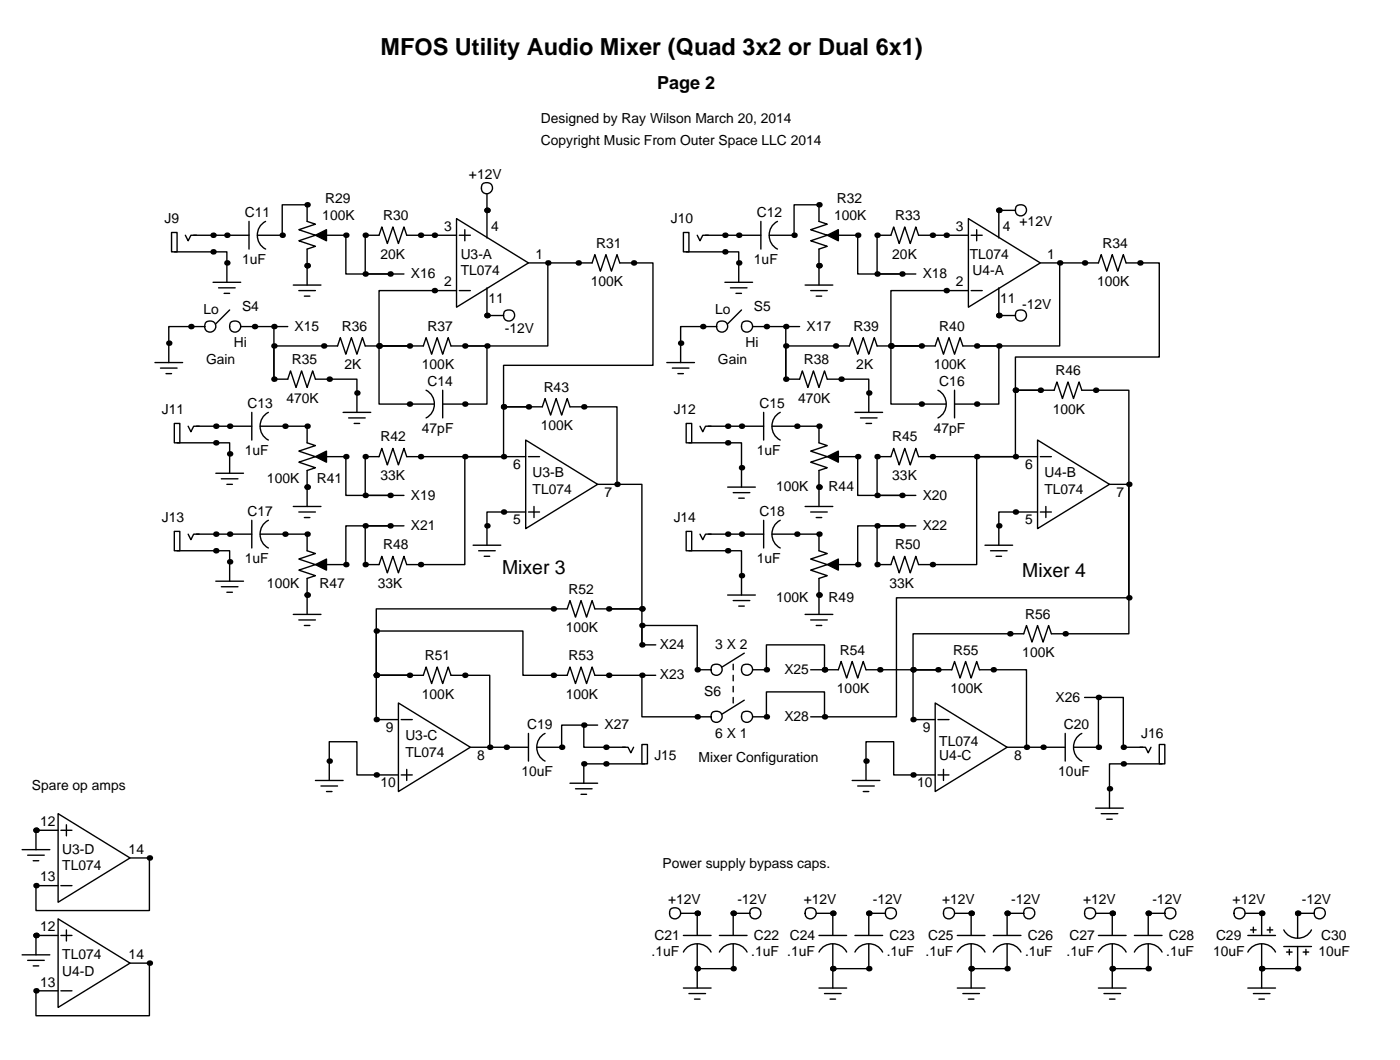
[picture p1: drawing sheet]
<svg xmlns="http://www.w3.org/2000/svg" width="257mm" height="195mm" viewBox="0 0 257 195" stroke-linecap="round" stroke-linejoin="round" font-family="sans-serif">
<g fill="none" stroke="#000" stroke-width=".25">
<path d="M89.4 35.6v8.1M186.4 38.6h-3v5.1M31.5 42.7h1v3.5h-1zM32 46.2h9.7v5.6M34 43.2l.5 1 .6-1h1M35.6 43.2h10.1M37.6 59.9h-6.6v6.6M39.1 51.8h5.1M40.1 52.8h3.1M41.1 53.8h1.1M42.2 56.9l-2.6 2.5M44.2 59.9h8.6"/>
<path d="M45.7 40.6v5.1M47.2 43.2h4.6v-5.6h4.6v3l1.5 .5-3 1.1 3 1-3 1 3 1-1.5 .5v6.6M48.8 40.6a2.88 2.88 0 0 0 0 5.1M50.3 59.9v9.7M53.8 52.3h5.1M54.9 53.3h3M55.9 54.4h1M59.9 43.2h3.6v7.1h8.1M71.6 50.3h2.6M83.8 40.1l13.2 8.2-13.2 8.1zM83.8 43.2h-9.1l-.5-1.5-1 3-1.1-3-1 3-1-3-.5 1.5h-2.5v7.1h4.5M83.8 53.3h-14.2v10.2h5.6h-5.6v10.7h10.2"/>
<path d="M84.3 43.2h2.1M84.3 53.3h2.1M85.3 42.2v2M89.4 52.8v5.1h3.1M97 48.3h11.7l.5-1.6 1 3.1 1.1-3.1 1 3.1 1-3.1 .5 1.6h6.1v18.8h-27.4v7.6h4.5M100.6 48.3v15.2h-15.3M125.5 42.7h1v3.5h-1zM126 46.2h9.6v5.6M128 43.2l.5 1 .5-1h1M129.5 43.2h10.2M131.6 59.9h-6.6v6.6M133.1 51.8h5.1"/>
<path d="M134.1 52.8h3.1M135.1 53.8h1M136.1 56.9l-2.5 2.5M138.2 59.9h8.6M139.7 40.6v5.1M141.2 43.2h4.6v-5.6h4.6v3l1.5 .5-3.1 1.1 3.1 1-3.1 1 3.1 1-1.5 .5v6.6M142.7 40.6a2.88 2.88 0 0 0 0 5.1M144.3 59.9v9.7M147.8 52.3h5.1M148.8 53.3h3.1M149.9 54.4h1M153.9 43.2h3.6v7.1h8.1"/>
<path d="M165.6 50.3h2.5M177.8 40.1l13.2 8.2-13.2 8.1zM177.8 43.2h-9.1l-.6-1.5-1 3-1-3-1 3-1-3-.5 1.5h-2.6v7.1h4.6M177.8 53.3h-14.2v10.2h5.6h-5.6v10.7h10.1M178.3 43.2h2M178.3 53.3h2M179.3 42.2v2M183.4 52.8v5.1h3M191 48.3h10.7l.5-1.6 1 3.1 1-3.1 1 3.1 1-3.1 .6 1.6h6.1v17.2h-26.5v6.1h4.6M194.6 48.3v15.2h-15.3M28.4 66.5h5.1M29.5 67.6h3"/>
<path d="M30.5 68.6h1M32 77.7h1v3.6h-1zM34.5 78.2l.6 1 .5-1h1M36.1 78.2h10.1M46.2 75.7v5.1M47.8 78.2h8.6v3.1l1.5 .5-3 1 3 1-3 1 3 1.1-1.5 .5v6.6M49.3 75.7a2.88 2.88 0 0 0 0 5.1M50.3 69.6h2.5l.5-1.5 1.1 3 1-3 1 3 1-3 .5 1.5h7.6v6.1M63 75.7h5.1M64 76.7h3.1M65 77.7h1M78.2 71.6a2.88 2.88 0 0 1 0 5.1"/>
<path d="M81.3 71.6v5.1M85.3 63.5h4.1v10.7h-8.1M85.3 63.5h-2.5l-.5-1.5-1 3-1-3-1.1 3-1-3-.5 1.5h-10.6l-.6-1.5-1 3-1-3-1 3-1-3-.5 1.5h-11.7v6.1M97 74.7h-4.5v9.1h-7.2v19.8h-10.6l-.5-1.5-1 3.1-1.1-3.1-1 3.1-1-3.1-.5 1.5h-2.5v-7.1h4.5M97 74.7h2.6l.5-1.5 1 3 1-3 1 3 1-3 .5 1.5h8.7v14.2M122.4 66.5h5.1M123.4 67.6h3.1M124.5 68.6h1M126 77.7h1v3.6h-1zM128.5 78.2l.5 1 .5-1h1.1M130 78.2h10.2M140.2 75.7v5.1"/>
<path d="M141.7 78.2h8.7v3.1l1.5 .5-3.1 1 3.1 1-3.1 1 3.1 1.1-1.5 .5v6.6M143.3 75.7a2.88 2.88 0 0 0 0 5.1M144.3 69.6h2.5l.5-1.5 1 3 1.1-3 1 3 1-3 .5 1.5h7.6v6.1M157 75.7h5.1M158 76.7h3M159 77.7h1M172.2 71.6a2.88 2.88 0 0 1 0 5.1M175.3 71.6v5.1M179.3 63.5h4.1v10.7h-8.1M179.3 63.5h-2.5l-.5-1.5-1 3-1.1-3-1 3-1-3-.5 1.5h-10.7l-.5-1.5-1 3-1-3-1 3-1-3-.5 1.5h-11.7v6.1M191 71.6h-4.6v12.2h-7.1v19.8h-10.6l-.6-1.5-1 3.1-1-3.1-1 3.1-1-3.1-.5 1.5h-2.6v-7.1h4.6M191 71.6h2.5l.6-1.5 1 3.1 1-3.1 1 3.1 1-3.1 .5 1.5h8.7v17.3"/>
<path d="M32 97.5h1v3.6h-1zM32.5 81.3h9.7v5.6M34.5 98l.6 1.1 .5-1.1h1M36.1 98h10.1M39.6 86.9h5.1M40.6 87.9h3.1M41.7 88.9h1M46.2 95.5v5.1M47.8 98h8.6v3.1l1.5 .5-3 1 3 1-3 1 3 1.1-1.5 .5v6.6M49.3 95.5a2.88 2.88 0 0 0 0 5.1M53.8 93h5.1M54.9 94h3"/>
<path d="M55.9 95h1M59.9 83.8h3.6v7.1h8.1M71.6 96.5h-8.1v7.1h-3.6M71.6 96.5h2.6M71.6 90.9h2.6M96.5 80.8l13.2 8.1-13.2 8.1zM96.5 94h-7.1v6.1M96.5 83.8h-21.8l-.5-1.5-1 3-1.1-3-1 3-1-3-.5 1.5h-2.5v7.1h4.5M97 94h2.1M97 83.8h2.1M98 93v2M109.7 88.9h3.6"/>
<path d="M113.3 88.9h4.6v22.9h-6.1M126 97.5h1v3.6h-1zM126.5 81.3h9.6v8.1M128.5 98l.5 1.1 .5-1.1h1.1M130 98h10.2M133.6 89.4h5.1M134.6 90.4h3.1M135.6 91.4h1.1M140.2 95.5v5.1M141.7 98h8.7v3.1l1.5 .5-3.1 1 3.1 1-3.1 1 3.1 1.1-1.5 .5v6.6M143.3 95.5a2.88 2.88 0 0 0 0 5.1M147.8 93h5.1"/>
<path d="M148.8 94h3.1M149.9 95h1M153.9 83.8h3.6v7.1h8.1M165.6 96.5h-8.1v7.1h-3.6M165.6 96.5h2.5M165.6 90.9h2.5M190.5 80.8l13.2 8.1-13.2 8.1zM190.5 94h-7.1v6.1M190.5 83.8h-21.8l-.6-1.5-1 3-1-3-1 3-1-3-.5 1.5h-2.6v7.1h4.6M191 94h2M191 83.8h2M192 93v2"/>
<path d="M203.7 88.9h3.6M207.3 88.9v27.4h-14.3l-.5-1.5-1 3.1-1-3.1-1 3.1-1-3.1-.5 1.5h-20.4v6.6h4.6h-4.6v9.2h4.1M207.3 88.9v20.8h-42.7v21.9h-13.2M32.5 101.1h9.7v5.6M39.6 106.7h5.1M40.6 107.7h3.1M41.7 108.7h1M53.8 112.8h5.1M54.9 113.8h3M55.9 114.8h1M86.9 100.1h5M87.9 101.1h3"/>
<path d="M88.9 102.1h1M111.8 111.8h-2.6l-.5-1.6-1 3.1-1-3.1-1 3.1-1.1-3.1-.5 1.6h-35v12.2h6.1M111.8 111.8h6.1v6.6M117.9 118.4v-3.6h10.1v8.1h2.6M117.9 118.4h2.5M126.5 101.1h9.6v8.1M133.6 109.2h5.1M134.6 110.2h3.1M135.6 111.3h1.1M136.7 119.9l-4.1 2.5M147.8 112.8h5.1M148.8 113.8h3.1"/>
<path d="M149.9 114.8h1M180.8 100.1h5.1M181.9 101.1h3M182.9 102.1h1M73.2 129l13.2 8.2-13.2 8.1zM73.7 132.1h2M75.2 124h2.5l.5-1.6 1 3.1 1.1-3.1 1 3.1 1-3.1 .5 1.6h7.1v13.2M75.2 124h-6.1v-8.2h26.9v8.2h8.1l.5-1.6 1.1 3.1 1-3.1 1 3.1 1-3.1 .5 1.6h11.2M75.2 124h-6.1v8.1h4.1M86.4 137.2h10.6M97 134.6v5.1M100.1 134.6a2.88 2.88 0 0 0 0 5.1"/>
<path d="M107.2 133.1v4.1h7.6M107.2 133.1h-4.1v4.1h-4.5M107.2 133.1h2.5M114.3 137.2h1l.5 1 .5-1M117.9 136.7h1v3.5h-1zM117.9 124v7.6h12.7M136.7 128.5l-4.1 2.6M138.2 122.9h2.5v-4.5h10.7v4.5M138.2 131.6h2.5v-4.6h10.7v4.6M148.8 122.9h5.1l.5-1.5 1 3.1 1.1-3.1 1 3.1 1-3.1 .5 1.5h15.8l.5-1.5 1 3.1 1-3.1 1 3.1 1-3.1 .5 1.5h8.7v14.3M148.8 131.6h2.6M171.7 129l13.2 8.2-13.2 8.1z"/>
<path d="M172.2 132.1h2M184.9 137.2h10.7M195.6 134.6v5.1M198.6 134.6a2.88 2.88 0 0 0 0 5.1M199.1 128h2.6M201.7 128h4.5v9.2h3.6M201.7 128v9.2h-4.6M209.3 137.2h1l.5 1 .5-1M212.9 136.7h1v3.5h-1zM4.1 156h5M5.1 157h3M6.1 158h1"/>
<path d="M10.7 149.4l13.2 8.1-13.2 8.1zM10.7 152.4h-4.1v3.6M11.2 152.4h2M12.2 151.4v2M23.9 157.5h3.5v9.6h-20.8v-4.5h4.1M57.9 143.3h5.1M58.9 144.3h3.1M59.9 145.3h1.1M73.2 142.2h-7.7v-6.1h-5v7.2M73.7 142.2h2M74.7 141.2v2.1M104.6 143.8h5.1"/>
<path d="M105.7 144.8h3M106.7 145.8h1M118.4 140.2h-11.2v3.6M156.5 143.3h5M157.5 144.3h3M158.5 145.3h1M171.7 142.2h-7.6v-6.1h-5.1v7.2M172.2 142.2h2M173.2 141.2v2.1M201.2 148.3h5M202.2 149.4h3M203.2 150.4h1"/>
<path d="M213.4 140.2h-9.7v8.1M4.1 175.3h5M5.1 176.3h3M6.1 177.3h1M10.7 168.7l13.2 8.1-13.2 8.1zM10.7 171.7h-4.1v3.6M11.2 162.6h2M11.2 171.7h2M12.2 170.7v2M23.9 176.8h3.5v9.6h-20.8v-4.5h4.1M125 167.6h3v4.1M125.5 174.8a2.88 2.88 0 0 1 5.1 0"/>
<path d="M125.5 171.7h5.1M128 173.2v8.2M132.1 174.8a2.88 2.88 0 0 1 5.1 0M132.1 171.7h5.1M134.6 173.2v4.6h-6.6M137.7 167.6h-3.1v4.1M149.9 167.6h3v4.1M150.4 174.8a2.88 2.88 0 0 1 5 0M150.4 171.7h5M152.9 173.2v8.2M157 174.8a2.88 2.88 0 0 1 5.1 0M157 171.7h5.1"/>
<path d="M159.5 173.2v4.6h-6.6M162.6 167.6h-3.1v4.1M175.3 167.6h3v4.1M175.8 174.8a2.88 2.88 0 0 1 5 0M175.8 171.7h5M178.3 173.2v8.2M182.4 174.8a2.88 2.88 0 0 1 5.1 0M182.4 171.7h5.1M184.9 173.2v4.6h-6.6M188 167.6h-3.1v4.1M201.2 167.6h3v4.1M201.7 174.8a2.88 2.88 0 0 1 5.1 0"/>
<path d="M201.7 171.7h5.1M204.2 173.2v8.2M208.3 174.8a2.88 2.88 0 0 1 5.1 0M208.3 171.7h5.1M210.8 173.2v4.6h-6.6M213.9 167.6h-3.1v4.1M228.6 167.6h3v4.1M229.1 174.8a2.88 2.88 0 0 1 5.1 0M229.1 171.7h5.1M229.6 170.7h1M230.1 170.2v1M231.6 173.2v8.2"/>
<path d="M232.7 170.7h1M233.2 170.2v1M235.7 170.7a2.88 2.88 0 0 0 5.1 0M235.7 173.7h5.1M236.2 174.8h1M236.7 174.2v1.1M238.3 173.7v4.1h-6.7M239.3 174.8h1M239.8 174.2v1.1M241.3 167.6h-3v4.6M11.2 181.9h2M125.5 181.4h5.1"/>
<path d="M126.5 182.4h3M127.5 183.4h1M150.4 181.4h5M151.4 182.4h3M152.4 183.4h1M175.8 181.4h5M176.8 182.4h3M177.8 183.4h1M201.7 181.4h5.1M202.7 182.4h3M203.7 183.4h1M229.1 181.4h5.1"/>
<path d="M230.1 182.4h3.1M231.1 183.4h1.1"/>
<circle cx="89.4" cy="34.5" r="1.02"/>
<circle cx="187.5" cy="38.6" r="1.02"/>
<circle cx="38.6" cy="59.9" r="1.02"/>
<circle cx="43.2" cy="59.9" r="1.02"/>
<circle cx="93.5" cy="57.9" r="1.02"/>
<circle cx="132.6" cy="59.9" r="1.02"/>
<circle cx="137.2" cy="59.9" r="1.02"/>
<circle cx="187.5" cy="57.9" r="1.02"/>
<circle cx="131.6" cy="122.9" r="1.02"/>
<circle cx="131.6" cy="131.5" r="1.02"/>
<circle cx="137.2" cy="131.5" r="1.02"/>
<circle cx="137.2" cy="122.9" r="1.02"/>
<circle cx="124" cy="167.6" r="1.02"/>
<circle cx="138.7" cy="167.6" r="1.02"/>
<circle cx="148.9" cy="167.6" r="1.02"/>
<circle cx="163.6" cy="167.6" r="1.02"/>
<circle cx="174.3" cy="167.6" r="1.02"/>
<circle cx="189" cy="167.6" r="1.02"/>
<circle cx="200.2" cy="167.6" r="1.02"/>
<circle cx="214.9" cy="167.6" r="1.02"/>
<circle cx="227.6" cy="167.6" r="1.02"/>
<circle cx="242.3" cy="167.6" r="1.02"/>
</g>
<g fill="#000">
<circle cx="56.4" cy="37.6" r=".51"/>
<circle cx="89.4" cy="38.6" r=".51"/>
<circle cx="150.4" cy="37.6" r=".51"/>
<circle cx="183.4" cy="38.6" r=".51"/>
<circle cx="35.1" cy="59.9" r=".51"/>
<circle cx="39.1" cy="46.2" r=".51"/>
<circle cx="39.1" cy="43.2" r=".51"/>
<circle cx="41.7" cy="48.3" r=".51"/>
<circle cx="41.7" cy="43.2" r=".51"/>
<circle cx="46.7" cy="59.9" r=".51"/>
<circle cx="50.3" cy="59.9" r=".51"/>
<circle cx="51.8" cy="43.2" r=".51"/>
<circle cx="56.4" cy="48.8" r=".51"/>
<circle cx="63.5" cy="43.2" r=".51"/>
<circle cx="67.1" cy="50.3" r=".51"/>
<circle cx="67.1" cy="43.2" r=".51"/>
<circle cx="71.6" cy="50.3" r=".51"/>
<circle cx="77.2" cy="43.2" r=".51"/>
<circle cx="79.8" cy="43.2" r=".51"/>
<circle cx="79.8" cy="53.3" r=".51"/>
<circle cx="89.4" cy="57.9" r=".51"/>
<circle cx="100.6" cy="48.3" r=".51"/>
<circle cx="106.2" cy="48.3" r=".51"/>
<circle cx="116.3" cy="48.3" r=".51"/>
<circle cx="129" cy="59.9" r=".51"/>
<circle cx="133.1" cy="46.2" r=".51"/>
<circle cx="133.1" cy="43.2" r=".51"/>
<circle cx="135.6" cy="43.2" r=".51"/>
<circle cx="135.6" cy="48.3" r=".51"/>
<circle cx="140.7" cy="59.9" r=".51"/>
<circle cx="144.3" cy="59.9" r=".51"/>
<circle cx="145.8" cy="43.2" r=".51"/>
<circle cx="150.4" cy="48.8" r=".51"/>
<circle cx="157.5" cy="43.2" r=".51"/>
<circle cx="161" cy="50.3" r=".51"/>
<circle cx="161" cy="43.2" r=".51"/>
<circle cx="165.6" cy="50.3" r=".51"/>
<circle cx="171.2" cy="43.2" r=".51"/>
<circle cx="173.7" cy="53.3" r=".51"/>
<circle cx="173.7" cy="43.2" r=".51"/>
<circle cx="183.4" cy="57.9" r=".51"/>
<circle cx="194.6" cy="48.3" r=".51"/>
<circle cx="199.1" cy="48.3" r=".51"/>
<circle cx="209.3" cy="48.3" r=".51"/>
<circle cx="31" cy="63" r=".51"/>
<circle cx="39.6" cy="78.2" r=".51"/>
<circle cx="42.2" cy="78.2" r=".51"/>
<circle cx="50.3" cy="69.6" r=".51"/>
<circle cx="50.3" cy="63.5" r=".51"/>
<circle cx="52.3" cy="78.2" r=".51"/>
<circle cx="56.4" cy="78.2" r=".51"/>
<circle cx="59.4" cy="63.5" r=".51"/>
<circle cx="60.5" cy="69.6" r=".51"/>
<circle cx="65.5" cy="72.1" r=".51"/>
<circle cx="69.6" cy="63.5" r=".51"/>
<circle cx="75.2" cy="63.5" r=".51"/>
<circle cx="75.2" cy="74.2" r=".51"/>
<circle cx="85.3" cy="74.2" r=".51"/>
<circle cx="85.3" cy="63.5" r=".51"/>
<circle cx="89.4" cy="63.5" r=".51"/>
<circle cx="92.5" cy="74.7" r=".51"/>
<circle cx="97" cy="74.7" r=".51"/>
<circle cx="107.2" cy="74.7" r=".51"/>
<circle cx="125" cy="63" r=".51"/>
<circle cx="133.6" cy="78.2" r=".51"/>
<circle cx="136.1" cy="78.2" r=".51"/>
<circle cx="144.3" cy="69.6" r=".51"/>
<circle cx="144.3" cy="63.5" r=".51"/>
<circle cx="146.3" cy="78.2" r=".51"/>
<circle cx="150.4" cy="78.2" r=".51"/>
<circle cx="153.4" cy="63.5" r=".51"/>
<circle cx="154.4" cy="69.6" r=".51"/>
<circle cx="159.5" cy="72.1" r=".51"/>
<circle cx="163.6" cy="63.5" r=".51"/>
<circle cx="169.2" cy="74.2" r=".51"/>
<circle cx="169.2" cy="63.5" r=".51"/>
<circle cx="179.3" cy="63.5" r=".51"/>
<circle cx="179.3" cy="74.2" r=".51"/>
<circle cx="183.4" cy="63.5" r=".51"/>
<circle cx="186.4" cy="71.6" r=".51"/>
<circle cx="191" cy="71.6" r=".51"/>
<circle cx="201.2" cy="71.6" r=".51"/>
<circle cx="39.6" cy="98" r=".51"/>
<circle cx="39.6" cy="81.3" r=".51"/>
<circle cx="42.2" cy="83.3" r=".51"/>
<circle cx="42.2" cy="98" r=".51"/>
<circle cx="52.3" cy="98" r=".51"/>
<circle cx="56.4" cy="98" r=".51"/>
<circle cx="56.4" cy="89.4" r=".51"/>
<circle cx="63.5" cy="83.8" r=".51"/>
<circle cx="67.1" cy="83.8" r=".51"/>
<circle cx="67.1" cy="90.9" r=".51"/>
<circle cx="67.1" cy="96.5" r=".51"/>
<circle cx="71.6" cy="90.9" r=".51"/>
<circle cx="71.6" cy="96.5" r=".51"/>
<circle cx="77.2" cy="83.8" r=".51"/>
<circle cx="85.3" cy="83.8" r=".51"/>
<circle cx="89.4" cy="96.5" r=".51"/>
<circle cx="92.5" cy="94" r=".51"/>
<circle cx="92.5" cy="83.8" r=".51"/>
<circle cx="113.3" cy="88.9" r=".51"/>
<circle cx="133.6" cy="98" r=".51"/>
<circle cx="133.6" cy="81.3" r=".51"/>
<circle cx="136.1" cy="85.9" r=".51"/>
<circle cx="136.1" cy="98" r=".51"/>
<circle cx="146.3" cy="98" r=".51"/>
<circle cx="150.4" cy="98" r=".51"/>
<circle cx="150.4" cy="89.4" r=".51"/>
<circle cx="157.5" cy="83.8" r=".51"/>
<circle cx="161" cy="83.8" r=".51"/>
<circle cx="161" cy="90.9" r=".51"/>
<circle cx="161" cy="96.5" r=".51"/>
<circle cx="165.6" cy="96.5" r=".51"/>
<circle cx="165.6" cy="90.9" r=".51"/>
<circle cx="171.2" cy="83.8" r=".51"/>
<circle cx="179.3" cy="83.8" r=".51"/>
<circle cx="183.4" cy="96.5" r=".51"/>
<circle cx="186.4" cy="83.8" r=".51"/>
<circle cx="186.4" cy="94" r=".51"/>
<circle cx="207.3" cy="88.9" r=".51"/>
<circle cx="39.6" cy="101.1" r=".51"/>
<circle cx="42.2" cy="103.1" r=".51"/>
<circle cx="56.4" cy="109.2" r=".51"/>
<circle cx="63.5" cy="103.6" r=".51"/>
<circle cx="67.1" cy="103.6" r=".51"/>
<circle cx="69.1" cy="115.8" r=".51"/>
<circle cx="77.2" cy="103.6" r=".51"/>
<circle cx="101.6" cy="111.8" r=".51"/>
<circle cx="111.8" cy="111.8" r=".51"/>
<circle cx="117.9" cy="118.4" r=".51"/>
<circle cx="117.9" cy="111.8" r=".51"/>
<circle cx="117.9" cy="114.8" r=".51"/>
<circle cx="133.6" cy="101.1" r=".51"/>
<circle cx="136.1" cy="105.7" r=".51"/>
<circle cx="150.4" cy="109.2" r=".51"/>
<circle cx="157.5" cy="103.6" r=".51"/>
<circle cx="161" cy="103.6" r=".51"/>
<circle cx="171.2" cy="103.6" r=".51"/>
<circle cx="185.4" cy="116.3" r=".51"/>
<circle cx="195.6" cy="116.3" r=".51"/>
<circle cx="207.3" cy="109.7" r=".51"/>
<circle cx="60.5" cy="139.7" r=".51"/>
<circle cx="69.1" cy="124" r=".51"/>
<circle cx="69.1" cy="132.1" r=".51"/>
<circle cx="75.2" cy="124" r=".51"/>
<circle cx="85.3" cy="124" r=".51"/>
<circle cx="89.9" cy="137.2" r=".51"/>
<circle cx="93" cy="137.2" r=".51"/>
<circle cx="101.6" cy="124" r=".51"/>
<circle cx="103.1" cy="137.2" r=".51"/>
<circle cx="107.2" cy="133.1" r=".51"/>
<circle cx="111.3" cy="137.2" r=".51"/>
<circle cx="111.8" cy="124" r=".51"/>
<circle cx="117.9" cy="124" r=".51"/>
<circle cx="128" cy="122.9" r=".51"/>
<circle cx="128" cy="131.6" r=".51"/>
<circle cx="140.7" cy="131.6" r=".51"/>
<circle cx="140.7" cy="122.9" r=".51"/>
<circle cx="151.4" cy="122.9" r=".51"/>
<circle cx="151.4" cy="131.6" r=".51"/>
<circle cx="159" cy="139.7" r=".51"/>
<circle cx="161.5" cy="122.9" r=".51"/>
<circle cx="167.6" cy="122.9" r=".51"/>
<circle cx="167.6" cy="132.1" r=".51"/>
<circle cx="172.2" cy="122.9" r=".51"/>
<circle cx="182.4" cy="122.9" r=".51"/>
<circle cx="188.5" cy="137.2" r=".51"/>
<circle cx="191.5" cy="137.2" r=".51"/>
<circle cx="201.7" cy="128" r=".51"/>
<circle cx="201.7" cy="137.2" r=".51"/>
<circle cx="206.2" cy="137.2" r=".51"/>
<circle cx="6.6" cy="152.4" r=".51"/>
<circle cx="27.4" cy="157.5" r=".51"/>
<circle cx="69.1" cy="142.2" r=".51"/>
<circle cx="107.2" cy="140.2" r=".51"/>
<circle cx="111.3" cy="140.2" r=".51"/>
<circle cx="167.6" cy="142.2" r=".51"/>
<circle cx="203.7" cy="144.8" r=".51"/>
<circle cx="206.2" cy="140.2" r=".51"/>
<circle cx="6.6" cy="171.7" r=".51"/>
<circle cx="6.6" cy="162.6" r=".51"/>
<circle cx="27.4" cy="176.8" r=".51"/>
<circle cx="128" cy="167.6" r=".51"/>
<circle cx="128" cy="177.8" r=".51"/>
<circle cx="134.6" cy="177.8" r=".51"/>
<circle cx="134.6" cy="167.6" r=".51"/>
<circle cx="152.9" cy="177.8" r=".51"/>
<circle cx="152.9" cy="167.6" r=".51"/>
<circle cx="159.5" cy="177.8" r=".51"/>
<circle cx="159.5" cy="167.6" r=".51"/>
<circle cx="178.3" cy="167.6" r=".51"/>
<circle cx="178.3" cy="177.8" r=".51"/>
<circle cx="184.9" cy="177.8" r=".51"/>
<circle cx="184.9" cy="167.6" r=".51"/>
<circle cx="204.2" cy="177.8" r=".51"/>
<circle cx="204.2" cy="167.6" r=".51"/>
<circle cx="210.8" cy="167.6" r=".51"/>
<circle cx="210.8" cy="177.8" r=".51"/>
<circle cx="231.6" cy="167.6" r=".51"/>
<circle cx="231.6" cy="177.8" r=".51"/>
<circle cx="238.3" cy="177.8" r=".51"/>
<circle cx="238.3" cy="167.6" r=".51"/>
<circle cx="6.6" cy="181.9" r=".51"/>
</g>
<path d="M57.9 43.2l2-1v2zM151.9 43.2l2-1v2zM57.9 83.8l2-1v2zM151.9 83.8l2-1v2zM57.9 103.6l2-1v2zM151.9 103.6l2-1v2z" fill="#000" stroke="#000" stroke-width=".25"/>
<path d="M134.6 121.9v7.1" fill="none" stroke="#000" stroke-width=".25" stroke-dasharray="1"/>
<text font-size="4.3" x="69.9" y="10.2">MFOS Utility Audio Mixer (Quad 3x2 or Dual 6x1)</text>
<g font-size="3.6">
<text x="92.2" y="105.4">Mixer 3</text>
<text x="187.7" y="105.9">Mixer 4</text>
</g>
<text font-size="3.3" x="120.6" y="16.3">Page 2</text>
<g font-size="2.5">
<text x="99.3" y="22.6">Designed by Ray Wilson March 20, 2014</text>
<text x="99.3" y="26.7">Copyright Music From Outer Space LLC 2014</text>
<text x="86.1" y="32.8">+12V</text>
<text x="30.2" y="40.9">J9</text>
<text x="45" y="39.9">C11</text>
<text x="59.2" y="40.4">100K</text>
<text x="59.7" y="37.3">R29</text>
<text x="70.4" y="40.4">R30</text>
<text x="123.2" y="40.9">J10</text>
<text x="138.9" y="39.9">C12</text>
<text x="153.2" y="40.4">100K</text>
<text x="153.7" y="37.3">R32</text>
<text x="164.3" y="40.4">R33</text>
<text x="187.2" y="41.4">+12V</text>
<text x="69.9" y="47.5">20K</text>
<text x="81.5" y="42.4">3</text>
<text x="84.6" y="47.5">U3-A</text>
<text x="90.2" y="42.4">4</text>
<text x="98.3" y="47.5">1</text>
<text x="109.5" y="45.5">R31</text>
<text x="163.8" y="47.5">20K</text>
<text x="175.5" y="42.4">3</text>
<text x="178.1" y="47.5">TL074</text>
<text x="184.1" y="42.4">4</text>
<text x="192.3" y="47.5">1</text>
<text x="202.4" y="45.5">R34</text>
<text x="44.5" y="48.5">1uF</text>
<text x="75.4" y="51.1">X16</text>
<text x="81.5" y="52.6">2</text>
<text x="84.6" y="50.5">TL074</text>
<text x="108.5" y="52.6">100K</text>
<text x="138.4" y="48.5">1uF</text>
<text x="169.4" y="51.1">X18</text>
<text x="175.5" y="52.6">2</text>
<text x="178.6" y="50.5">U4-A</text>
<text x="201.4" y="52.6">100K</text>
<text x="37.3" y="57.7">Lo</text>
<text x="44.5" y="57.1">S4</text>
<text x="89.7" y="55.6">11</text>
<text x="131.3" y="57.7">Lo</text>
<text x="138.4" y="57.1">S5</text>
<text x="183.6" y="55.6">11</text>
<text x="187.7" y="56.6">-12V</text>
<text x="42.9" y="63.8">Hi</text>
<text x="54.1" y="60.7">X15</text>
<text x="62.7" y="60.7">R36</text>
<text x="78.5" y="60.7">R37</text>
<text x="92.7" y="61.2">-12V</text>
<text x="136.9" y="63.8">Hi</text>
<text x="148.1" y="60.7">X17</text>
<text x="156.7" y="60.7">R39</text>
<text x="172.5" y="60.7">R40</text>
<text x="37.8" y="66.8">Gain</text>
<text x="53.6" y="66.8">R35</text>
<text x="63.2" y="67.8">2K</text>
<text x="77.5" y="67.8">100K</text>
<text x="78.5" y="70.9">C14</text>
<text x="99.8" y="71.9">R43</text>
<text x="131.8" y="66.8">Gain</text>
<text x="147.6" y="66.8">R38</text>
<text x="157.2" y="67.8">2K</text>
<text x="171.5" y="67.8">100K</text>
<text x="172.5" y="70.9">C16</text>
<text x="193.8" y="68.8">R46</text>
<text x="29.7" y="75.9">J11</text>
<text x="45.5" y="74.9">C13</text>
<text x="52.6" y="73.9">470K</text>
<text x="123.7" y="75.9">J12</text>
<text x="139.4" y="74.9">C15</text>
<text x="146.6" y="73.9">470K</text>
<text x="193.3" y="75.9">100K</text>
<text x="45" y="83.6">1uF</text>
<text x="69.9" y="81">R42</text>
<text x="77.5" y="79.5">47pF</text>
<text x="99.3" y="79">100K</text>
<text x="138.9" y="83.6">1uF</text>
<text x="163.8" y="81">R45</text>
<text x="171.5" y="79.5">47pF</text>
<text x="49" y="88.6">100K</text>
<text x="58.2" y="88.6">R41</text>
<text x="69.9" y="88.1">33K</text>
<text x="94.2" y="86.1">6</text>
<text x="97.8" y="87.6">U3-B</text>
<text x="163.8" y="88.1">33K</text>
<text x="188.2" y="86.1">6</text>
<text x="191.8" y="87.6">U4-B</text>
<text x="29.7" y="95.8">J13</text>
<text x="45.5" y="94.7">C17</text>
<text x="75.4" y="91.7">X19</text>
<text x="97.8" y="90.7">TL074</text>
<text x="111" y="91.2">7</text>
<text x="123.7" y="95.8">J14</text>
<text x="139.4" y="94.7">C18</text>
<text x="142.5" y="90.2">100K</text>
<text x="152.1" y="90.2">R44</text>
<text x="169.4" y="91.7">X20</text>
<text x="191.8" y="90.7">TL074</text>
<text x="205" y="91.2">7</text>
<text x="70.4" y="100.8">R48</text>
<text x="75.4" y="97.3">X21</text>
<text x="94.2" y="96.3">5</text>
<text x="164.3" y="100.8">R50</text>
<text x="169.4" y="97.3">X22</text>
<text x="188.2" y="96.3">5</text>
<text x="45" y="103.4">1uF</text>
<text x="49" y="107.9">100K</text>
<text x="58.7" y="107.9">R47</text>
<text x="69.3" y="107.9">33K</text>
<text x="138.9" y="103.4">1uF</text>
<text x="163.3" y="107.9">33K</text>
<text x="104.4" y="109">R52</text>
<text x="142.5" y="110.5">100K</text>
<text x="152.1" y="110.5">R49</text>
<text x="188.2" y="113.5">R56</text>
<text x="103.9" y="116.1">100K</text>
<text x="121.2" y="119.1">X24</text>
<text x="131.3" y="119.1">3 X 2</text>
<text x="78" y="121.2">R51</text>
<text x="104.4" y="121.2">R53</text>
<text x="121.2" y="124.7">X23</text>
<text x="144" y="123.7">X25</text>
<text x="154.2" y="120.1">R54</text>
<text x="175" y="120.1">R55</text>
<text x="187.7" y="120.6">100K</text>
<text x="77.5" y="128.3">100K</text>
<text x="103.9" y="128.3">100K</text>
<text x="129.3" y="127.8">S6</text>
<text x="153.7" y="127.3">100K</text>
<text x="174.5" y="127.3">100K</text>
<text x="193.8" y="128.8">X26</text>
<text x="70.9" y="134.4">9</text>
<text x="74.4" y="135.9">U3-C</text>
<text x="96.8" y="133.9">C19</text>
<text x="111" y="133.9">X27</text>
<text x="131.3" y="135.4">6 X 1</text>
<text x="144" y="132.3">X28</text>
<text x="169.4" y="134.4">9</text>
<text x="172.5" y="136.9">TL074</text>
<text x="195.3" y="133.9">C20</text>
<text x="209.5" y="135.4">J16</text>
<text x="74.4" y="138.9">TL074</text>
<text x="87.6" y="139.4">8</text>
<text x="95.8" y="142.5">10uF</text>
<text x="120.1" y="139.4">J15</text>
<text x="128.3" y="140">Mixer Configuration</text>
<text x="172.5" y="139.4">U4-C</text>
<text x="186.2" y="139.4">8</text>
<text x="194.3" y="142.5">10uF</text>
<text x="5.8" y="145">Spare op amps</text>
<text x="69.9" y="144.5">10</text>
<text x="168.4" y="144.5">10</text>
<text x="7.4" y="151.6">12</text>
<text x="7.4" y="161.8">13</text>
<text x="11.4" y="156.7">U3-D</text>
<text x="11.4" y="159.8">TL074</text>
<text x="23.6" y="156.7">14</text>
<text x="121.7" y="159.3">Power supply bypass caps.</text>
<text x="122.7" y="165.9">+12V</text>
<text x="135.4" y="165.9">-12V</text>
<text x="147.6" y="165.9">+12V</text>
<text x="160.3" y="165.9">-12V</text>
<text x="173" y="165.9">+12V</text>
<text x="185.7" y="165.9">-12V</text>
<text x="198.9" y="165.9">+12V</text>
<text x="211.6" y="165.9">-12V</text>
<text x="226.3" y="165.9">+12V</text>
<text x="239" y="165.9">-12V</text>
<text x="7.4" y="170.9">12</text>
<text x="120.1" y="172.5">C21</text>
<text x="138.4" y="172.5">C22</text>
<text x="145" y="172.5">C24</text>
<text x="163.3" y="172.5">C23</text>
<text x="170.4" y="172.5">C25</text>
<text x="188.7" y="172.5">C26</text>
<text x="196.3" y="172.5">C27</text>
<text x="214.6" y="172.5">C28</text>
<text x="223.3" y="172.5">C29</text>
<text x="242.6" y="172.5">C30</text>
<text x="11.4" y="179.1">U4-D</text>
<text x="11.4" y="176">TL074</text>
<text x="23.6" y="176">14</text>
<text x="119.6" y="175.5">.1uF</text>
<text x="137.9" y="175.5">.1uF .1uF</text>
<text x="162.8" y="175.5">.1uF</text>
<text x="169.9" y="175.5">.1uF</text>
<text x="188.2" y="175.5">.1uF</text>
<text x="195.8" y="175.5">.1uF</text>
<text x="214.1" y="175.5">.1uF</text>
<text x="222.8" y="175.5">10uF</text>
<text x="242.1" y="175.5">10uF</text>
<text x="7.4" y="181.1">13</text>
</g>
</svg>
